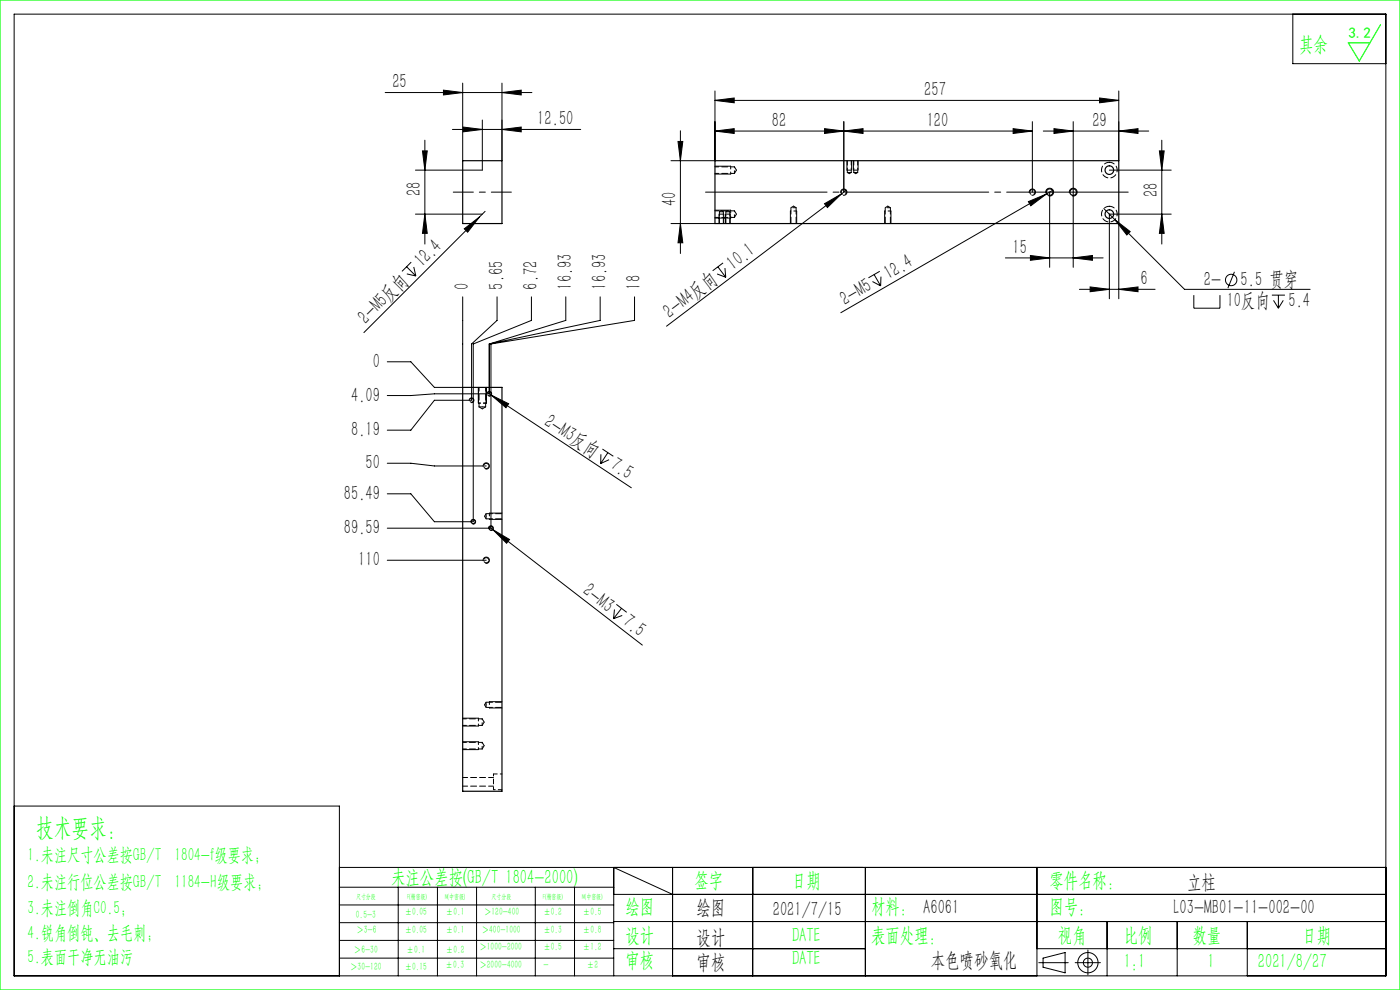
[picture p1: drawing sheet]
<svg xmlns="http://www.w3.org/2000/svg" width="297mm" height="210mm" viewBox="0 0 297 210" stroke-linecap="round" stroke-linejoin="round" font-family="sans-serif">
<g fill="none" stroke="#000" stroke-width=".21">
<path d="M3 3h291v204h-291zM81.7 19.6h31.1M94.1 19.1l4.1 .5-4.1 .5zM98.2 17.6v16.5M106.5 19.6l4.1-.5v1zM106.5 17.6v16.5M151.7 19.3v14.8h-9.4M237.3 19.3v14.8M274.3 3v10.5h19.7M89.6 32h1l-.5 4.1zM90.1 29.7v22.1M96 27.5h27.2"/>
<path d="M98.2 27l4.1 .5-4.1 .5zM102.3 25.5v10.6h-14.2M106.5 27.5l4.1-.5v1zM143.8 30h1.1l-.6 4.1zM144.3 27.7v26.1M151.7 35.3h3.3M151.7 36.9h3.3M151.7 21.3l4.1-.5v1zM151.7 27.8l4.1-.5v1zM151.7 21.3h85.6M174.9 27.3l4.1 .5-4.1 .5zM179 27.8l4.1-.5v1z"/>
<path d="M179 25.8v15M179.7 34.1v2M180.7 34.1v2M181 34.1v2M182 34.1v2M214.9 27.3l4.1 .5-4.1 .5zM219 27.8h-67.3M219 25.8v15M221.3 27.8h22.4M223.6 27.3l4.1 .5-4.1 .5zM227.7 25.8v30.9M233.3 20.8l4 .5-4 .5z"/>
<path d="M235.3 36.1h13.2M237.3 27.8l4.1-.5v1zM246 32h1l-.5 4.1zM246.5 29.7v22.1M86.3 56.6l1.9 1.9M86.3 58.1l1.9 .4M87.2 55.6l-1.9 2M87.8 56.6l.4 1.9M88.1 45.4h14.2M90.1 45.4l.5 4.1h-1zM98.5 48.5l3.2-2.5-2.5 3.3zM102.9 44.8l-25.7 25.7"/>
<path d="M142.3 47.4h9.4M144.3 47.4l.6 4.1h-1.1zM151.7 44.6h3.3M151.7 46.3h3.3M152.1 58.1l1.9 .7M152.3 56.6l1.7 2.2M152.5 45.4v2M153.4 55.8l-2.2 1.6M153.5 45.4v2M153.8 56.9l.2 1.9M153.9 45.4v2M154.9 45.4v2"/>
<path d="M167.7 44.8v2.6M169 44.8v2.6M174.9 43.2l3.6-2-3 2.8zM178.4 40.9a.67 .67 0 0 1 .6-.8 .67 .67 0 0 1 .7 .7 .67 .67 0 0 1-.9 .6M179.5 40.4l-38.1 28.8M185.1 59.7l1.7 .9M185.4 58.2l1.4 2.4M186.6 57.5l-2.4 1.4M186.9 58.7l-.1 1.9M187.7 44.8v2.6M189 44.8v2.6M213.3 54.7h20.7"/>
<path d="M218.2 42.8l3.8-1.6-3.3 2.5zM218.4 40.9a.67 .67 0 0 1 .6-.8 .67 .67 0 0 1 .7 .7 .67 .67 0 0 1-.9 .6M218.6 54.2l4.1 .5-4.1 .5zM221.9 41a.83 .83 0 0 1 .7-1.1 .83 .83 0 0 1 .9 .9 .83 .83 0 0 1-1 .8M222 41.2l-43.6 25.1M222.7 40.8v15.9M223.4 40.3l-1.4 .9M226.9 41a.83 .83 0 0 1 .7-1.1 .83 .83 0 0 1 .9 .9 .83 .83 0 0 1-1 .8M227.7 54.7l4.1-.5v1zM234.2 44.2l17.1 17.2h26.6M236.5 46.6l3.3 2.5-.8 .7zM237.3 47.4v16"/>
<path d="M246.5 45.4l.5 4.1h-1zM248.5 45.4h-13.2v18M261.9 57.7l-1.4 3.4M98.2 63v19.2h-6l-5-5.5h-5M103.8 73v10.5h-11.6l-5 .4h-5M105.4 63v5l-5.4 5v11.9h-7.8l-5 6.3h-5M112.7 63v5l-12.3 5v37.7h-8.2l-5-6h-5M120 63v5l-16.2 5M127.3 63v5l-23.5 5M134.6 63v5l-30.4 5v39h-22M229 61.4h16M231.3 60.9l4 .5-4 .5z"/>
<path d="M237.3 61.4l4.1-.5v1zM253.3 62.6v2.8h5.5v-2.8M269.8 62.6h2.8M270.2 63.7l1 1.7M271.2 62.6v2.8M272.2 63.7l-1 1.7M82.2 98.3h5l5 .5h11M99.6 85a.5 .5 0 0 1 .4-.6 .5 .5 0 0 1 .5 .5 .5 .5 0 0 1-.6 .5M101.5 82.2v3.3M102.5 99a.67 .67 0 0 1 .6-.8 .67 .67 0 0 1 .7 .7 .67 .67 0 0 1-.8 .6M103.2 82.2v3.3M103.3 83.7a.5 .5 0 0 1 .5-.7 .5 .5 0 0 1 .5 .6 .5 .5 0 0 1-.6 .4"/>
<path d="M103.4 83.3l30.5 20.2M104.2 83.8l3.7 1.8-.6 .9zM127.5 96.4l-.1 1.9M127.8 95.3l2.3 1.5M129 96l-1.6 2.3M129.2 97.5l-1.8 .8M82.2 118.8h21M99.9 110.8a.5 .5 0 0 1 .5-.6 .5 .5 0 0 1 .5 .5 .5 .5 0 0 1-.6 .5M102.5 119a.67 .67 0 0 1 .6-.8 .67 .67 0 0 1 .7 .7 .67 .67 0 0 1-.8 .6M103.7 112.2a.5 .5 0 0 1 .4-.7 .5 .5 0 0 1 .6 .6 .5 .5 0 0 1-.7 .4M103.8 111.7l.8 .6M103.8 110.2h2.7"/>
<path d="M103.8 108.8h2.7M104.6 112.3l3.5 2.1-.6 .8zM104.6 112.3l31.7 24.5M130.4 129.3l-.2 1.9M130.8 128.2l2.2 1.7M131.9 129l-1.7 2.2M132 130.6l-1.8 .6M98.2 157.3h3.3M98.2 159h3.3M98.2 152.3h3.3M98.2 154h3.3M103.8 150.2h2.7"/>
<path d="M103.8 148.8h2.7M3 171h69v36M72 184h222M72 188.2h58.2M72 192h58.2M72 195.7h58.2M72 199.5h58.2M84.5 188.2v18.8M92.8 188.2v18.8M101.1 188.2v18.8M113.6 188.2v18.8M121.9 188.2v18.8"/>
<path d="M130.2 189.7h163.8M130.2 195.5h163.8M142.7 189.7l-12.5-5.7v23M142.7 184v23M159.7 184v23M183.6 184v23M220 184v23M234.9 195.5v11.5M249.7 195.5v11.5M264.6 195.5v11.5M72 203.2h58.2M130.2 201.2h53.4"/>
<path d="M220 201.2h74M220.4 204.2h6.2M221.3 203.2l4.7-1.1v4.3l-4.7-1.2zM228.1 204.2h5.3M230.8 201.5v5.3"/>
<circle cx="261.2" cy="59.4" r="1.21"/>
<circle cx="230.8" cy="204.2" r="2.15"/>
<circle cx="230.8" cy="204.2" r=".96"/>
</g>
<path d="M239.3 40.8h-89.6" fill="none" stroke="#000" stroke-width=".21" stroke-dasharray="30.5 1.3 1.3 1.3" stroke-dashoffset="4.7"/>
<path d="M108.5 40.8h-12.3" fill="none" stroke="#000" stroke-width=".21" stroke-dasharray="30.5 1.3 1.3 1.3" stroke-dashoffset="26.2"/>
<path d="M0 0h297v210h-297zM292.9 5.2l-4.5 7.7-2.4-3.8h4.6" fill="none" stroke="#0f0" stroke-width=".25"/>
<path d="M155 36.9v-1.6M155 46.3v-1.7M101.5 85.5h1.7M101.5 159v-1.7M101.5 154v-1.7M104.7 165.8v1.7M104.7 164.2v1.6" fill="none" stroke="#000" stroke-width=".21" stroke-dasharray="1.3 .6" stroke-dashoffset=".8"/>
<path d="M155.8 36.8v-1.4M155.8 46.1v-1.4M169 44.8h-1.3M189 44.8h-1.3M103.8 108.8v1.4M102.3 153.9v-1.4M102.3 158.9v-1.4M103.8 148.8v1.4" fill="none" stroke="#000" stroke-width=".21" stroke-dasharray="1.3 .6" stroke-dashoffset=".7"/>
<g fill="none" stroke="#000" stroke-width=".21" stroke-dasharray="1.3 .6" stroke-dashoffset=".5">
<path d="M151.7 36.8h4.1M155.8 35.4h-4.1M179.7 36.1h1M181 36.1h1M151.7 46.1h4.1M153.5 45.4h-1M154.9 45.4h-1M155.8 44.7h-4.1M168.9 44.1h-1.1M188.9 44.1h-1.1M101.6 82.2v4.1M103 86.3v-4.1"/>
<path d="M98.2 153.9h4.1M98.2 158.9h4.1M102.3 152.5h-4.1M102.3 157.5h-4.1"/>
</g>
<g fill="#000">
<path d="M98.5 48.5l3.2-2.5-2.5 3.3zM174.9 43.2l3.6-2-3 2.8zM218.2 42.8l3.8-1.6-3.3 2.5zM104.2 83.8l3.7 1.8-.6 .9zM104.6 112.3l3.5 2.1-.6 .8z"/>
<path d="M106.5 19.6l4.1-.5v1zM94.1 19.1l4.1 .5-4.1 .5zM233.3 20.8l4 .5-4 .5zM151.7 21.3l4.1-.5v1zM174.9 27.3l4.1 .5-4.1 .5zM151.7 27.8l4.1-.5v1z"/>
<path d="M89.6 32h1l-.5 4.1zM90.1 45.4l.5 4.1h-1z"/>
<path d="M98.2 27l4.1 .5-4.1 .5zM106.5 27.5l4.1-.5v1zM231.3 60.9l4 .5-4 .5zM237.3 61.4l4.1-.5v1zM223.6 27.3l4.1 .5-4.1 .5zM237.3 27.8l4.1-.5v1zM236.5 46.6l2.5 3.2 .8-.7zM179 27.8l4.1-.5v1zM214.9 27.3l4.1 .5-4.1 .5z"/>
<path d="M144.3 47.4l.6 4.1h-1.1zM143.8 30h1.1l-.6 4.1z"/>
<path d="M218.6 54.2l4.1 .5-4.1 .5zM227.7 54.7l4.1-.5v1z"/>
<path d="M246.5 45.4l.5 4.1h-1zM246 32h1l-.5 4.1z"/>
</g>
<g fill="none" stroke="#000" stroke-width=".25">
<path d="M98.2 34.1h8.3v13.3h-8.3zM151.7 34.1h85.6v13.3h-85.6zM98.2 82.2h8.3v85.6h-8.3z"/>
<circle cx="235.3" cy="36.1" r=".92"/>
<circle cx="222.7" cy="40.8" r=".7"/>
<circle cx="227.7" cy="40.8" r=".7"/>
<circle cx="235.3" cy="45.4" r=".92"/>
<circle cx="100.4" cy="110.7" r=".42"/>
<circle cx="104.2" cy="112" r=".42"/>
</g>
<g fill="none" stroke="#000" stroke-width=".21" stroke-dasharray="1.3 .6" stroke-dashoffset=".3">
<path d="M179.8 34.1v2.5M180.6 36.6v-2.5M181.1 34.1v2.5M182 36.6v-2.5M152.6 44.9v2.5M153.5 47.4v-2.5M154 44.9v2.5M154.8 47.4v-2.5M168.3 43.7l-.5 .4M168.9 44.1l-.6-.4M188.3 43.7l-.5 .4M188.9 44.1l-.6-.4"/>
<path d="M100.5 84.9a.42 .42 0 0 1-.6 .4 .42 .42 0 0 1-.2-.7 .42 .42 0 0 1 .7 .1l.1 .2M101.6 86.3h.7M102.3 86.3h.7M104.2 83.5a.42 .42 0 0 1-.6 .4 .42 .42 0 0 1-.1-.7 .42 .42 0 0 1 .7 .2v.1M102.8 109.5l.3 .6M103.1 109l-.3 .5M102.8 149.5l.3 .6M103.1 149l-.3 .5"/>
</g>
<g fill="none" stroke="#000" stroke-width=".21" stroke-dasharray="1.3 .6">
<path d="M179.8 36.6h.4M179.8 36.6l.4 .2M180.2 36.6h.4M180.2 36.8l.4-.2M181.1 36.6h.4M181.1 36.6l.4 .2M181.5 36.6h.5M181.5 36.8l.5-.2M153 44.7l-.4 .2M153.5 44.9l-.5-.2M154.4 44.7l-.4 .2M154.8 44.9l-.4-.2"/>
<path d="M103.1 109.5v.6M103.1 109v.5M103.1 149.5v.6M103.1 149v.5"/>
</g>
<path d="M167.8 44.1v3.3M168.9 47.4v-3.3M179 40.2a.55 .55 0 0 1 .5 .8 .55 .55 0 0 1-.9 .1 .55 .55 0 0 1 .2-.9h.2M187.8 44.1v3.3M188.9 47.4v-3.3M219 40.2a.55 .55 0 0 1 .5 .8 .55 .55 0 0 1-.9 .1 .55 .55 0 0 1 .2-.9h.2M103.7 98.8a.55 .55 0 0 1-.8 .5 .55 .55 0 0 1-.1-.9 .55 .55 0 0 1 .9 .2v.2M103.1 110.1h3.4M103.7 118.8a.55 .55 0 0 1-.8 .5 .55 .55 0 0 1-.1-.9 .55 .55 0 0 1 .9 .2v.2M106.5 109h-3.4M103.1 150.1h3.4M106.5 149h-3.4" fill="none" stroke="#000" stroke-width=".21" stroke-dasharray="1.3 .6" stroke-dashoffset="-.1"/>
<path d="M104.7 167.5h1.8M106.5 164.2h-1.8" fill="none" stroke="#000" stroke-width=".21" stroke-dasharray="1.3 .6" stroke-dashoffset=".9"/>
<path d="M235.3 34.4a1.67 1.67 0 0 1 1.5 2.4 1.67 1.67 0 0 1-2.8 .3 1.67 1.67 0 0 1 1-2.6l.3-.1M235.3 43.8a1.67 1.67 0 0 1 1.5 2.4 1.67 1.67 0 0 1-2.8 .2 1.67 1.67 0 0 1 1-2.6h.3M98.2 166.8h6.5M104.7 164.9h-6.5" fill="none" stroke="#000" stroke-width=".21" stroke-dasharray="1.3 .6" stroke-dashoffset=".2"/>
<path d="M155.8 36.8l.4-.7M156.2 36.1l-.4-.7M153.5 44.9h-.9M154.8 44.9h-.8M155.8 46.1l.4-.7M156.2 45.4l-.4-.7M101.6 86.3l.7 .4M102.3 86.7l.7-.4M102.3 153.9l.4-.7M102.3 158.9l.4-.7M102.7 153.2l-.4-.7M102.7 158.2l-.4-.7" fill="none" stroke="#000" stroke-width=".21" stroke-dasharray="1.3 .6" stroke-dashoffset=".4"/>
<text font-size="5.4" fill="#0f0" x="7.7" y="177.2">技术要求：</text>
<g font-size="4.4" fill="#0f0">
<text x="275.6" y="10.8">其余</text>
<text x="83" y="187.5">未注公差按(GB/T 1804-2000)</text>
<text x="147.3" y="188">签字</text>
<text x="168" y="188">日期</text>
<text x="222.6" y="188">零件名称：</text>
<text x="132.7" y="193.6">绘图</text>
<text x="184.8" y="193.6">材料： A6061</text>
<text x="222.6" y="193.6">图号：</text>
<text x="132.7" y="199.8">设计</text>
<text x="168" y="199.8">DATE</text>
<text x="184.8" y="199.8">表面处理：</text>
<text x="224.4" y="199.8">视角</text>
<text x="238.4" y="199.8">比例</text>
<text x="253" y="199.8">数量</text>
<text x="276.3" y="199.8">日期</text>
<text x="132.7" y="205.1">审核</text>
<text x="168" y="204.6">DATE</text>
<text x="238.4" y="205.3">1:1</text>
<text x="256.2" y="205.3">1</text>
<text x="266.9" y="205.3">2021/8/27</text>
</g>
<g font-size="4.4">
<text x="83.2" y="18.8">25</text>
<text x="196.1" y="20.4">257</text>
<text x="114" y="26.6">12.50</text>
<text x="163.8" y="26.9">82</text>
<text x="196.6" y="26.9">120</text>
<text x="231.7" y="26.9">29</text>
<text x="89.3" y="41.6" transform="rotate(-90 89.3 41.6)">28</text>
<text x="245.6" y="41.9" transform="rotate(-90 245.6 41.9)">28</text>
<text x="143.5" y="43.6" transform="rotate(-90 143.5 43.6)">40</text>
<text x="214.8" y="53.8">15</text>
<text x="89.6" y="56.9" transform="rotate(-45 89.6 56.9)">12.4</text>
<text x="155.6" y="57.4" transform="rotate(-37 155.6 57.4)">10.1</text>
<text x="188.6" y="59.4" transform="rotate(-30 188.6 59.4)">12.4</text>
<text x="99.4" y="61.4" transform="rotate(-90 99.4 61.4)">0</text>
<text x="106.7" y="61.4" transform="rotate(-90 106.7 61.4)">5.65</text>
<text x="114" y="61.4" transform="rotate(-90 114 61.4)">6.72</text>
<text x="121.3" y="61.4" transform="rotate(-90 121.3 61.4)">16.93</text>
<text x="128.6" y="61.4" transform="rotate(-90 128.6 61.4)">16.93</text>
<text x="135.9" y="61.4" transform="rotate(-90 135.9 61.4)">18</text>
<text x="179.3" y="64.8" transform="rotate(-30 179.3 64.8)">2-M5</text>
<text x="242" y="60.5">6</text>
<text x="255.4" y="60.7">2-</text>
<text x="260.2" y="65.2">10反向</text>
<text x="263.2" y="60.7">5.5 贯穿</text>
<text x="273.3" y="65.2">5.4</text>
<text x="77.7" y="68.9" transform="rotate(-45 77.7 68.9)">2-M5反向</text>
<text x="142.1" y="67.6" transform="rotate(-37 142.1 67.6)">2-M4反向</text>
<text x="79.1" y="78">0</text>
<text x="74.5" y="85.2">4.09</text>
<text x="74.5" y="92.5">8.19</text>
<text x="115.2" y="90.1" transform="rotate(33 115.2 90.1)">2-M3反向</text>
<text x="77.6" y="99.6">50</text>
<text x="129.3" y="99.4" transform="rotate(33 129.3 99.4)">7.5</text>
<text x="73" y="106">85.49</text>
<text x="73" y="113.3">89.59</text>
<text x="76" y="120.1">110</text>
<text x="123.4" y="125.8" transform="rotate(38 123.4 125.8)">2-M3</text>
<text x="131.9" y="132.4" transform="rotate(38 131.9 132.4)">7.5</text>
<text x="251.8" y="188.6">立柱</text>
<text x="147.8" y="194">绘图</text>
<text x="163.9" y="194.3">2021/7/15</text>
<text x="249" y="194">L03-MB01-11-002-00</text>
<text x="147.8" y="200.2">设计</text>
<text x="147.8" y="205.5">审核</text>
<text x="197.5" y="205">本色喷砂氧化</text>
</g>
<g font-size="4" fill="#0f0">
<text x="5.9" y="182.6">1.未注尺寸公差按GB/T 1804-f级要求；</text>
<text x="5.9" y="188.4">2.未注行位公差按GB/T 1184-H级要求；</text>
<text x="5.9" y="193.9">3.未注倒角C0.5；</text>
<text x="5.9" y="199.2">4.锐角倒钝、去毛刺；</text>
<text x="5.9" y="204.2">5.表面干净无油污</text>
</g>
<text font-size="3.2" fill="#0f0" x="286.1" y="8">3.2</text>
<g font-size="2.3" fill="#0f0">
<text x="75.5" y="194.7">0.5-3</text>
<text x="75.6" y="198">＞3-6</text>
<text x="85.9" y="194.2">±0.05</text>
<text x="85.9" y="198">±0.05</text>
<text x="94.6" y="194.2">±0.1</text>
<text x="94.6" y="198">±0.1</text>
<text x="102.2" y="198">＞400-1000</text>
<text x="102.7" y="194.2">＞120-400</text>
<text x="115.3" y="194.2">±0.2</text>
<text x="115.3" y="198">±0.3</text>
<text x="123.7" y="194.2">±0.5</text>
<text x="123.7" y="198">±0.8</text>
<text x="75.1" y="202.2">＞6-30</text>
<text x="86.3" y="202.2">±0.1</text>
<text x="94.6" y="202.2">±0.2</text>
<text x="101.7" y="201.6">＞1000-2000</text>
<text x="115.3" y="201.6">±0.5</text>
<text x="123.7" y="201.6">±1.2</text>
<text x="74.3" y="205.8">＞30-120</text>
<text x="85.9" y="205.8">±0.15</text>
<text x="94.5" y="205.4">±0.3</text>
<text x="101.7" y="205.4">＞2000-4000</text>
<text x="115.3" y="205.4">-</text>
<text x="124.5" y="205.4">±2</text>
</g>
<g font-size="1.5" fill="#0f0">
<text x="75.5" y="190.6">尺寸分段</text>
<text x="86.4" y="190.6">F(精密级)</text>
<text x="94.4" y="190.6">M(中密级)</text>
<text x="104.3" y="190.6">尺寸分段</text>
<text x="115.2" y="190.6">F(精密级)</text>
<text x="123.5" y="190.6">M(中密级)</text>
</g>
</svg>
